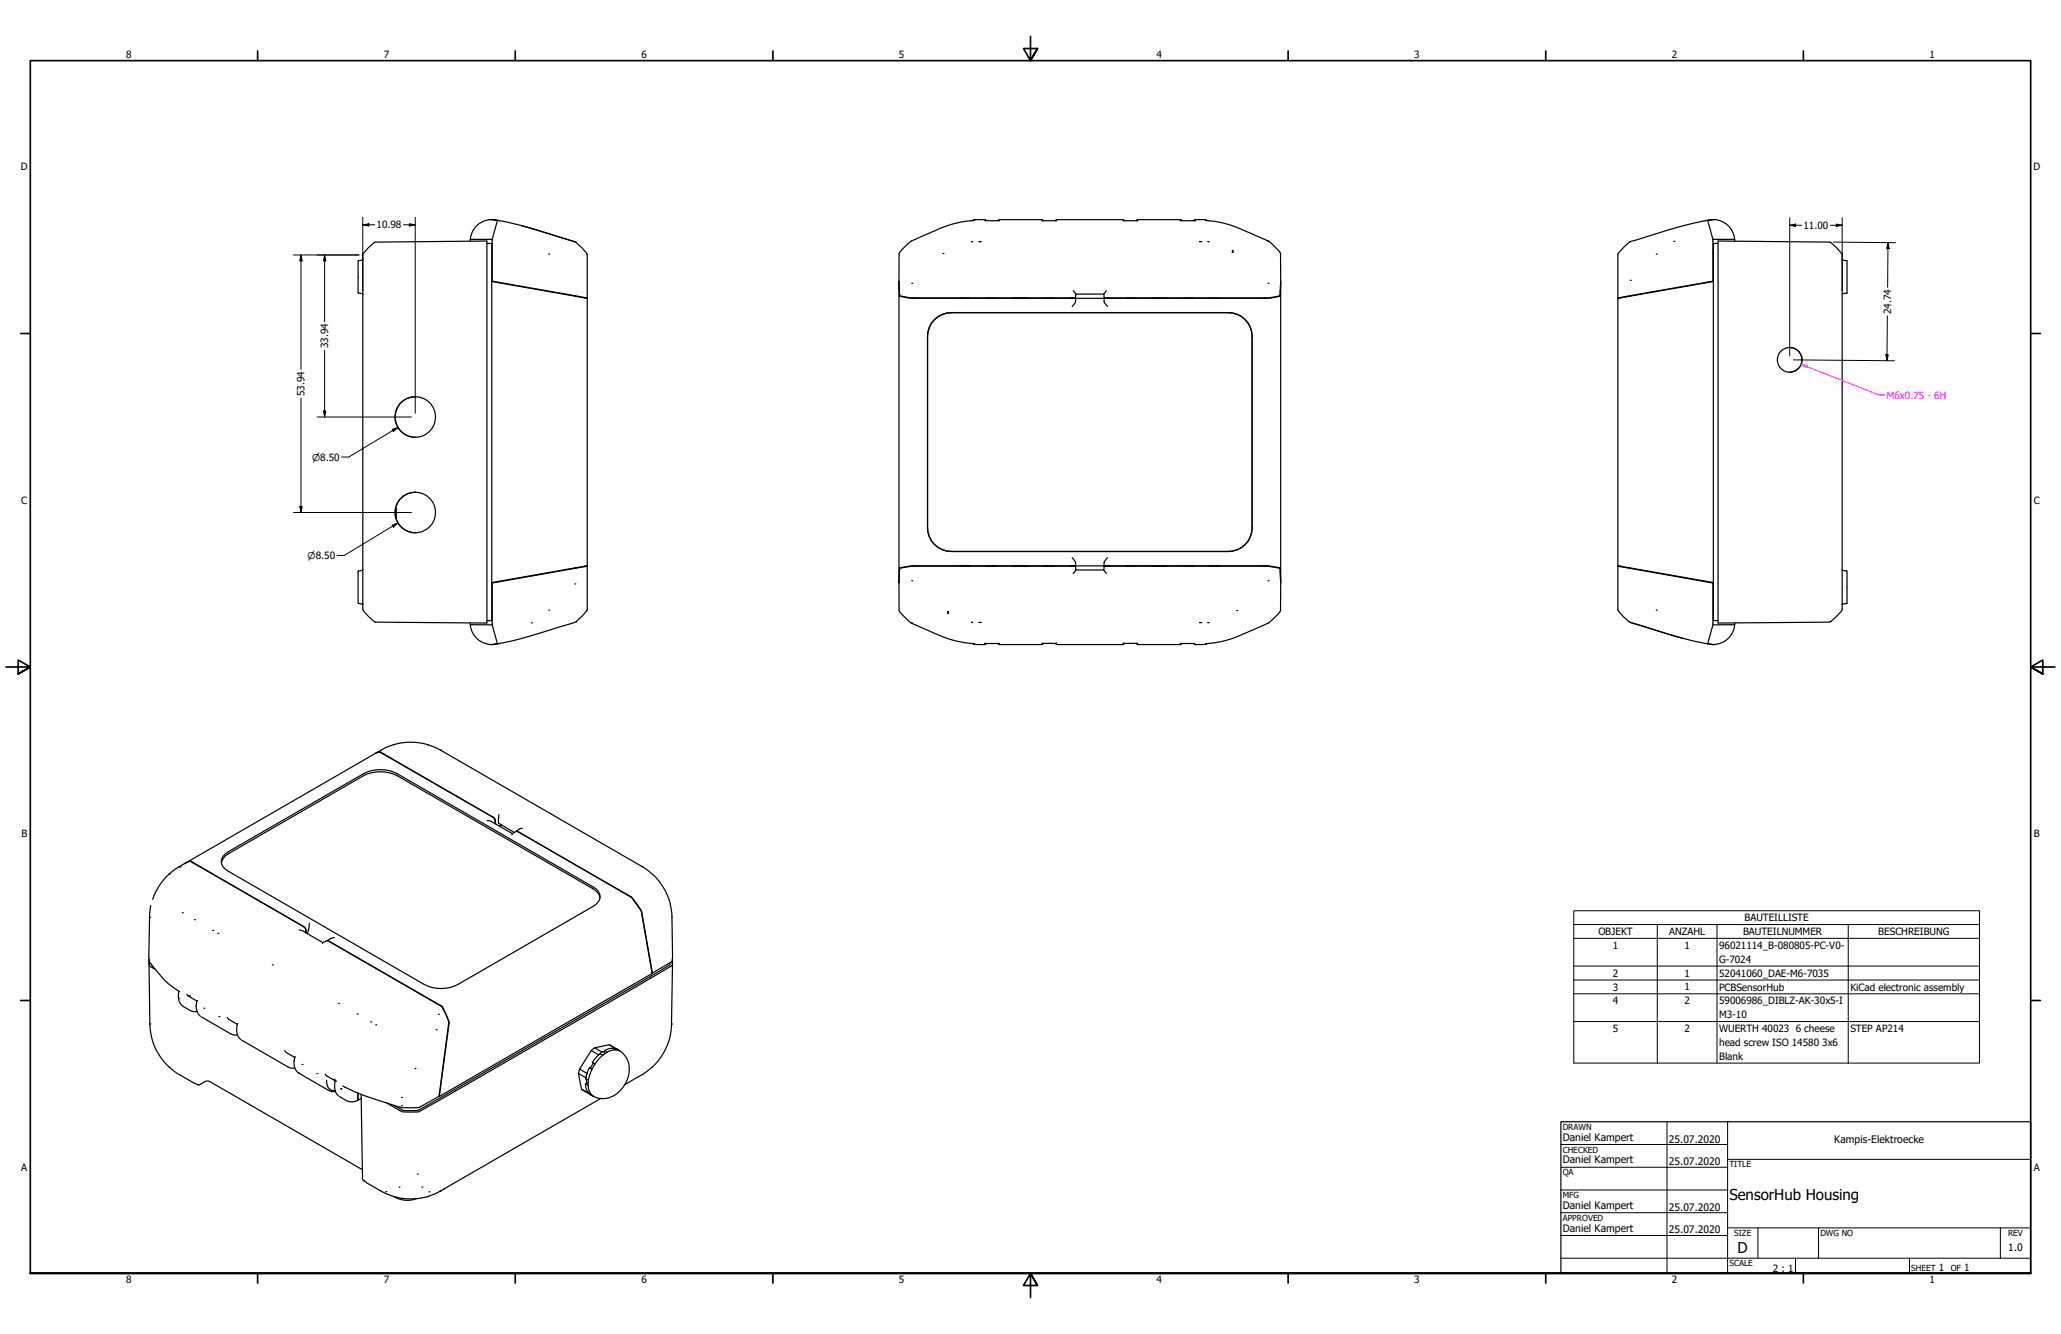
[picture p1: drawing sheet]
<svg xmlns="http://www.w3.org/2000/svg" width="864mm" height="559mm" viewBox="0 0 864 559" stroke-linecap="round" stroke-linejoin="round" font-family="sans-serif">
<!-- layer: Sichtbar (ANSI) -->
<g fill="none" stroke="#000" stroke-width=".51">
<path d="M205.9 92l1.2 .1M207.1 92.1l1.3 .2M208.4 92.3l-2.2 8h-9.2M209.2 92.5h.1M218.6 94.6l22.6 6.8M407.5 92.4l.8-.4h4.3l.5 .5M408.3 92.3a55.9 55.9 0 0 0-20.7 6.1l-6 2.8M412.7 92.5h6.1M418.2 92.5l.6-.5h17.8l.5 .5M436.6 92.5h6.2M442.2 92.5l.6-.5h27.7l.7 .5M470.5 92.5h6.3"/>
<path d="M476.2 92.5l.6-.5h17.7l.6 .5M494.5 92.5h6.3M505.1 92.3a55.1 55.1 0 0 1 20.5 6.1l2.2 1a17.9 17.9 0 0 1 8.7 6.6l.1 11.8-.2 6-.3 .2-4.5 .8h-68.9l-.2-1.6M505.8 92.4l-.8-.4h-4.2l-.6 .5M714.8 92.5h.1M714.8 92.4l-12 2.8-19.7 6M715.5 92.3l-.7 .1a9.2 9.2 0 0 1 12.1 8.6M715.5 92.3l.1 .2a27.3 27.3 0 0 1 2.1 13.2v12.1l-39.8 7 .1-18.4 2.3-2.8 2.8-2.4M716.8 92.1l-1.3 .2M718.2 92l-2.6 .3M152.1 108.6l-.4 .4-1.6 .2v13.6l1.6 .1 .4 .4M156.8 101.6l-2.4 2.2-2.4 3v148.4"/>
<path d="M157.4 101.4l-.6 .2M157.4 101.4l46.6-.4v160l-46.6-.4-3-2.4-2.3-3M197 101a9.3 9.3 0 0 1 12.6-8.5l7.4 1.6 23.9 7.2M204 102h2.1v15.9M206.1 117.9l40 7.1v112l-40 7zM206.1 106.2h.1M206.2 100.3v17.5l39.9 7M209 118.2v.3M241.2 101.4l4.6 4.6M241.2 101.4v.1M245.8 106.1l.2 .6M246.1 106.7v18.1"/>
<path d="M376.7 117.9v126.1l.2-6.1 5.1-.9 1.4 .2M381.6 101.1l-2.4 2.2-2.4 2.7-.1 11.8 .2 6.2 4.9 1 1.6-.2M683.1 101.2h.2M714.9 118.2v.3M717.7 100.3h9.2M717.7 106.2h.2M717.9 117.9l-40 7.1v112l40 7M717.9 117.9v126.1M719.9 102h-2v15.9M771.7 106.2l.2 .6M771.7 106.2l-2.1-2.4-2.4-2.2-.6-.2-46.7-.4v160l46.7-.4M771.9 108.6l.4 .4 1.6 .2v13.6l-1.6 .1-.4 .4"/>
<path d="M771.9 106.8v148.4l-.2 .6-4.5 4.5M240.9 123.9v.2M241 123.9v.2M244.9 124.8h1.2M383.6 124.8l-.2 .2h65.9M391.5 133.9a10 10 0 0 1 7.1-3h116.1a10 10 0 0 1 10 10v80.1a10 10 0 0 1-10 10h-116.1a10 10 0 0 1-10-10v-80.1a10 10 0 0 1 2.9-7zM402.8 124.8l-.5 .2h4l-.3-.2M413.8 124.8l-.4 .2h3.9l-.4-.2M424.9 124.8h-.2h6h-.3M437.8 124.8l-.4 .2h3.9l-.4-.2M449 124.8l-.4 .1h.6M449.2 124.8h.1"/>
<path d="M449.3 125h1.4M449.3 125h14.8M449.7 121.8l1.1 1.4M450.7 125a3.6 3.6 0 0 1-1.4 3.4M450.8 123.2l-.1 1.6h-68.9l-4.9-1M450.8 123.2h11.7M463.6 121.8l-1.1 1.4M464.1 124.8l-1.5 .2a3.6 3.6 0 0 0 1.5 3.4M464.1 124.8l.6 .1-.4-.1M464.1 124.9v.1M472.4 124.8l-.4 .2M475.6 124.8l.3 .2"/>
<path d="M482.9 124.8h-.2h5.9h-.2M496.4 124.8l-.4 .2M499.6 124.8l.3 .2M507.4 124.8l-.4 .2M510.5 124.8l.5 .2M529.7 124.8l.2 .2h-65.8M529.9 124.8l1.7 .2 4.8-1 .2-6.1v126.1M677.9 124.8h1.2M682.9 124v.1M682.9 123.9v.1M683.1 123.9v.2M388.7 141a10 10 0 0 1 10-10h116a10 10 0 0 1 9.9 10v80a10 10 0 0 1-9.9 10"/>
<path d="M749.9 145.5a5.2 5.2 0 0 1 5.1 5.2 5.2 5.2 0 0 1-5.1 5.2M174.1 166.2a8.5 8.5 0 0 0-8.5 8.5 8.5 8.5 0 0 0 8.5 8.5M165.7 213h.4v4.5M174.1 206.2a8.5 8.5 0 0 0-8.5 8.5 8.5 8.5 0 0 0 8.5 8.5M152.1 238.6l-.4 .4-1.6 .1v13.7l1.6 .2M240.9 237.9v.2M241 237.9v.2M244.9 237.2h1.2M388.7 221a10 10 0 0 0 10 10M402.8 237.2l-.5-.2h4l-.3 .2M413.8 237.2l-.4-.2h3.9l-.4 .2M424.7 237.2h6"/>
<path d="M437.8 237.2l-.4-.2h3.9l-.4 .2M449.2 237v.2M449.3 237h1.4h-67.3l.2 .2M449.3 237h-.7l.4 .2M449.3 233.6l1.4 1.9v1.5h11.9M449.3 237v.2M450.8 238.8h11.7M462.6 237h1.5M462.6 237h67.3l-.2 .2M464.1 233.6l-1.4 1.9-.1 1.5M464.1 237v.2M464.1 237h.6l-.4 .2"/>
<path d="M472.4 237.2l-.4-.2h3.9l-.3 .2M482.7 237.2h5.9M496.4 237.2l-.4-.2h3.9l-.3 .2M507.4 237.2l-.4-.2h4l-.5 .2M529.9 237.2l1.4-.2 5.1 .9 .2 6.3v11.5l-.3 .6M536.4 238.1l-5.1-.9h-68.6l-.2 1.6 1.1 1.4M677.9 237.2l39.8 7v17.5M677.9 237.2l.2 18.7M677.9 237.2h1.2M682.9 237.9v.2M682.9 238.1h.1M683.1 237.9v.2"/>
<path d="M771.9 238.6l.4 .4 1.6 .1v13.7l-1.6 .2M151.7 252.9l.4 .4M206.1 244v16h-2.1M206.1 255.8h.1M209 243.5v.2M377 256.3l1.1 1.2a16.5 16.5 0 0 0 7.5 5.1l3.2 1.4a51.1 51.1 0 0 0 19.5 5.6M449.7 240.2l1.1-1.4-.1-1.6h-68.7l-4.8 .8-.3 .1-.2 6.1v11.5l.3 .6M536.3 256.3l-1 1.2a16.1 16.1 0 0 1-5.5 4.2l-4.1 1.8a53 53 0 0 1-20.6 6.1M678.1 255.9a15.5 15.5 0 0 0 5 4.8M714.9 243.5v.2M717.7 255.8h.2M717.9 244v16h2"/>
<path d="M772.3 252.9l-.4 .4M197 260.9a9.2 9.2 0 0 0 12.1 8.7l-.7 .1M197 261.7h9.2M207.1 269.9l-1.3 .1M208.4 269.7l-1.3 .2M240.7 260.8l-23.6 7-8 1.8M241.2 260.5l2.6-2.2 2.2-2.6 .1-18.5-39.9 7v12.1a27.3 27.3 0 0 0 2.2 13.3M407.5 269.6l.4 .3 2.5 .1h2.2l.5-.4M412.6 269.6h6.2M436.6 269.5h6.2M437.1 269.5l-.5 .5h-17.8l-.6-.4M442.2 269.5l.6 .5h27.7l.7-.5"/>
<path d="M470.5 269.5h6.3M476.2 269.5l.6 .5h17.7l.6-.4M494.5 269.6h6.1M500.2 269.6l.6 .4 4.2-.1 .8-.3M683.1 260.7l19.7 6.1 11 2.6a9.6 9.6 0 0 0 13.1-8.5M683.1 260.7l22.3 6.8M714.7 269.5h.1M715.6 269.7l2.5 .3M716.2 269.8l.6 .1M726.9 261.7h-9.2l-2.2 7.9M767.2 260.3l-.7 .2M157.3 315.5l1.8-.6 1.9 1.1"/>
<path d="M157.5 315.5a25.4 25.4 0 0 1 27.2-1.2l84.3 48.7a25.1 25.1 0 0 1 12.6 21.3l.1 18.2-8.5 5M160.7 315.9l.3 .1M161 316l45.8 26.3a2.57 2.57 0 0 1 .8 2.8M94.4 357.7l57.9-33.6a15.3 15.3 0 0 1 14.1 0l82.1 47.4a4.3 4.3 0 0 1 3 4.1 4.3 4.3 0 0 1-3 4.1l-56.6 32.7a15.5 15.5 0 0 1-14.2 0l-82.1-47.5a4.1 4.1 0 0 1-1.2-7.2zM204.1 343.7l1.8 .4 8.8 5.1 1.5-.9 .7 .1 47.6 27.5 4.2 5.7 4.5 26.2-89.2 51.4M207.5 345.1a2.84 2.84 0 0 0-1-2.8l-47.8-27.3-81.2 46.7M209 341.2l-.1 3.5 6.6 4M210.2 345.6l-.9 .5M214.7 349.2l-.2 .6M216.2 348.4l.7-.2 45.7 26.4M218.9 346.9l-1.3 .4-1.3 .9M63.2 379.3l-.5 3.7-.3 17.6a4.7 4.7 0 0 0 1.7 4.2l1.3 1.6a32 32 0 0 0 9.8 9"/>
<path d="M63.9 376.7a25.4 25.4 0 0 1 15.9-15.8l47.5 27.3a2.11 2.11 0 0 1 .8 2.5M80.7 361.4l46.6 26.7a2.38 2.38 0 0 1 1 2.7M80.7 361.3l-1.2-.6-2.1 1M92.8 361.6a5.4 5.4 0 0 1 2.9-4l56.6-32.7a15.9 15.9 0 0 1 14.1 0l82.1 47.4a4.9 4.9 0 0 1 2.9 4M262.6 374.6l.5 .4M262.6 374.6a7.9 7.9 0 0 1 4.2 4l2.1 3.2 4.5 25.8M125.3 389.6l1.3 .2 8.7 5M129.7 386.7l-.9 4.4M135.3 394.8l1.6-.7 .7 .1 45.5 26.3a5.5 5.5 0 0 1 3.7 4.3l1.2 3.7-4 30.7M135.3 394.8l-.2 .4M140.1 392.7l-1.5 .4-1.5 .9 47.2 27M62.4 401.8a3.1 3.1 0 0 0 .5 3l2.2 1.3"/>
<path d="M62.4 402.7l.4 26.2a24.8 24.8 0 0 0 8.1 18.1M63.6 404.2l.3 .4M74.9 415.2l-.2 2.3a4.9 4.9 0 0 0 2 4.1M78.3 416.5l.6 .7 3.5 2.1M82.7 419a6 6 0 0 0 1.2 6.6M280.8 403.2l-.4 1.2-11.4 6.7-82.1 47.4-11.6 6.6-3.3 .2a7.9 7.9 0 0 1-6.8-2.2M281.7 401.8l-.3 2.8-105.6 61-7.3 .1-6.4-3.7M281.8 402.7l-.4 26.3a25.1 25.1 0 0 1-12.4 21.2l-7.2 4.1M76.8 421.6l3.7 2 2 .1M84.3 425.9l12.5 7.2 1.2 .5 1.5-.1M95.3 426.2l.5 .8 3.5 2M99.7 428.8a5.9 5.9 0 0 0 1.1 6.6"/>
<path d="M101.2 435.7l19.6 11.3 1.3 .4h1.5M184.3 421l1.2 .9 2.7 6.5-4.1 30.9M184.3 421v.1M249.2 438.9l-1.5 1.2M255.3 437.6l-6.1 1.3 3 1.8M255.3 437.6l3.3 2M257.8 439.7a3.9 3.9 0 0 0-4.6 .4M258 439.7l.2-.3 1.1 .7M258.1 439.5l-.5 .1M258.2 439.4l.4 .2M258.6 439.6l1.2 .6M71.1 447.2l4.2 3"/>
<path d="M75.4 450.3l7.6 4.1 .8-.1 2.6-1.4 1.4 .1 64 37M119.3 440.1l.6 .8 3.5 2M123.4 442.8v.2M123.8 442.7a5.7 5.7 0 0 0 1.5 6.9l12.5 7.2 1.3 .5 1.4-.1M136.3 450l.5 .7 3.7 2.1M136.8 452.5a3.5 3.5 0 0 0 3.7 4.4M140.5 452.8a6.3 6.3 0 0 0 1.4 6.3M140.7 452.5l-.2 .3M143.6 454.9a111.2 111.2 0 0 0 19 7.3 22.1 22.1 0 0 0 13.2 1.6l8.2-4.6M149.9 457.8v3a4.4 4.4 0 0 1-4.7 .3l-3-1.7M150.1 457.9v2.7l-.6 .5M151.3 458.4l.6 35.3 .3 .7"/>
<path d="M242.4 449.6l1.2 6.6 3.2 1.8M242.4 449.6l3.1 1.9M242.9 447.8l-.5 1.8M243.6 456.2l3.9 2.3M245.3 454a3.9 3.9 0 0 0 2.1 4M245.5 451.5h.1M245.6 451.9l.3 1.7M245.9 449.6l-.4 1.9M246 449.5l-.1 .1M246.5 453.3l-1.2 .7 1.1 .7M246.7 457.6l.1 .4M246.8 458l.7 .6"/>
<path d="M247 447.3l-1.6 4.5 1.2 .7M247.3 458.5l1.4 .7M247.5 458.2l-.2 .3 1.2 .6M247.7 440.1l-4.8 7.7 3 1.8M247.7 440.1l3.1 1.7M248.2 447.7l-1.2-.4 1 .6M248.6 445.3l-1.3 2.1M249.4 445.6l-1.2-.6 1 .8M250.8 441.8l-.1 .2M251.4 443.1a7.8 7.8 0 0 1 7.9-3 9.4 9.4 0 0 1 3.3 12.8 10.8 10.8 0 0 1-12.5 7 5.2 5.2 0 0 1-3.7-6.3 17.6 17.6 0 0 1 5-10.5zM252.2 440.7l-1.4 1.1M252.5 442l-1.1-.6-3.2 3.6"/>
<path d="M253.2 440.5l-1 .2M254.4 440.8l-1.2-.7v1.4M267.5 451h.1M151.4 460.1l-1.6 .9M251.7 460.2l-65.6 37.8a25.3 25.3 0 0 1-26.6 .9l-5.7-3.3M152.3 494.5l1.3 .9M165.2 501.3a10.7 10.7 0 0 0 9.4 .8"/>
<circle cx="749.9" cy="150.7" r="5.2"/>
<circle cx="174" cy="174.7" r="8.5"/>
<circle cx="174" cy="214.7" r="8.5"/>
</g>
<g fill="#000">
<circle cx="408.3" cy="92" r=".25"/>
<circle cx="412.6" cy="92" r=".25"/>
<circle cx="494.5" cy="92" r=".25"/>
<circle cx="500.6" cy="92.5" r=".25"/>
<circle cx="500.8" cy="92" r=".25"/>
<circle cx="505" cy="92" r=".25"/>
<circle cx="716.8" cy="92.1" r=".25"/>
<circle cx="229.9" cy="106.4" r=".25"/>
<circle cx="382" cy="118.7" r=".25"/>
<circle cx="395.1" cy="106.2" r=".25"/>
<circle cx="407.2" cy="101.2" r=".25"/>
<circle cx="410.1" cy="101.2" r=".25"/>
<circle cx="410.7" cy="101.2" r=".25"/>
<circle cx="502.6" cy="101.2" r=".25"/>
<circle cx="502.7" cy="101.2" r=".25"/>
<circle cx="503.2" cy="101.2" r=".25"/>
<circle cx="506.2" cy="101.2" r=".25"/>
<circle cx="516.3" cy="105.4" r=".25"/>
<circle cx="516.3" cy="105.8" r=".25"/>
<circle cx="516.3" cy="105" r=".25"/>
<circle cx="531.3" cy="118.7" r=".25"/>
<circle cx="531.3" cy="101" r=".25"/>
<circle cx="683.1" cy="117.4" r=".25"/>
<circle cx="694" cy="106.4" r=".25"/>
<circle cx="701.4" cy="101.1" r=".25"/>
<circle cx="241" cy="238.1" r=".25"/>
<circle cx="229.9" cy="255.6" r=".25"/>
<circle cx="240.9" cy="244.6" r=".25"/>
<circle cx="382" cy="243.3" r=".25"/>
<circle cx="397.1" cy="256.2" r=".25"/>
<circle cx="397.1" cy="256.6" r=".25"/>
<circle cx="397.1" cy="257" r=".25"/>
<circle cx="518.2" cy="255.8" r=".25"/>
<circle cx="531.3" cy="243.3" r=".25"/>
<circle cx="694" cy="255.6" r=".25"/>
<circle cx="209.2" cy="269.6" r=".25"/>
<circle cx="222.6" cy="260.9" r=".25"/>
<circle cx="241.2" cy="260.5" r=".25"/>
<circle cx="382" cy="261" r=".25"/>
<circle cx="407.2" cy="260.7" r=".25"/>
<circle cx="408.3" cy="269.9" r=".25"/>
<circle cx="410.1" cy="260.7" r=".25"/>
<circle cx="410.7" cy="260.7" r=".25"/>
<circle cx="412.6" cy="270" r=".25"/>
<circle cx="418.8" cy="270" r=".25"/>
<circle cx="500.8" cy="270" r=".25"/>
<circle cx="502.6" cy="260.8" r=".25"/>
<circle cx="502.7" cy="260.8" r=".25"/>
<circle cx="503.2" cy="260.8" r=".25"/>
<circle cx="505" cy="269.9" r=".25"/>
<circle cx="506.2" cy="260.8" r=".25"/>
<circle cx="682.8" cy="260.5" r=".25"/>
<circle cx="716.8" cy="269.9" r=".25"/>
<circle cx="165" cy="311.9" r=".25"/>
<circle cx="179.1" cy="311.9" r=".25"/>
<circle cx="184.7" cy="314.3" r=".25"/>
<circle cx="70.9" cy="366.1" r=".25"/>
<circle cx="75" cy="363.1" r=".25"/>
<circle cx="75.5" cy="363.2" r=".25"/>
<circle cx="269" cy="363" r=".25"/>
<circle cx="62.7" cy="384.3" r=".25"/>
<circle cx="76.4" cy="382.3" r=".25"/>
<circle cx="81.4" cy="385.3" r=".25"/>
<circle cx="89.2" cy="389.8" r=".25"/>
<circle cx="91.2" cy="391" r=".25"/>
<circle cx="74.8" cy="418.2" r=".25"/>
<circle cx="79.4" cy="417.1" r=".25"/>
<circle cx="82.4" cy="419.3" r=".25"/>
<circle cx="114.1" cy="404.2" r=".25"/>
<circle cx="62.8" cy="428.9" r=".25"/>
<circle cx="85.4" cy="422.3" r=".25"/>
<circle cx="91.8" cy="425.8" r=".25"/>
<circle cx="141.9" cy="420.3" r=".25"/>
<circle cx="149.6" cy="424.8" r=".25"/>
<circle cx="155.3" cy="428.1" r=".25"/>
<circle cx="157.4" cy="429.3" r=".25"/>
<circle cx="182.8" cy="431.4" r=".25"/>
<circle cx="183.7" cy="424.9" r=".25"/>
<circle cx="258.4" cy="439.5" r=".25"/>
<circle cx="281.4" cy="428.9" r=".25"/>
<circle cx="70.9" cy="447" r=".25"/>
<circle cx="82.9" cy="454.4" r=".25"/>
<circle cx="125.3" cy="449.6" r=".25"/>
<circle cx="126.6" cy="445.9" r=".25"/>
<circle cx="132.8" cy="449.7" r=".25"/>
<circle cx="137.8" cy="456.8" r=".25"/>
<circle cx="140" cy="452.1" r=".25"/>
<circle cx="140.7" cy="452.9" r=".25"/>
<circle cx="142.7" cy="456.1" r=".25"/>
<circle cx="142.9" cy="456.2" r=".25"/>
<circle cx="168.2" cy="459.7" r=".25"/>
<circle cx="173.9" cy="447.6" r=".25"/>
<circle cx="269" cy="450.2" r=".25"/>
<circle cx="168.3" cy="463.2" r=".25"/>
<circle cx="152.2" cy="494.5" r=".25"/>
<circle cx="161.6" cy="499.2" r=".25"/>
<circle cx="167.2" cy="497.3" r=".25"/>
<circle cx="174.8" cy="491.8" r=".25"/>
<circle cx="176.8" cy="497.3" r=".25"/>
<circle cx="179.8" cy="499.2" r=".25"/>
<circle cx="184.5" cy="499" r=".25"/>
<circle cx="179.1" cy="501.3" r=".25"/>
</g>
<!-- layer: Symbol (ANSI) -->
<path d="M659.4 387.3v-5.8h170v5.8M659.4 387.3h170v5.8M659.4 387.3v58h170v-52.2M659.4 393.1h170M694.4 387.3v58M719.5 387.3v58M774.4 387.3v58M659.4 404.7h170M659.4 410.5h170M659.4 416.3h170M659.4 427.9h170" fill="none" stroke="#000" stroke-width=".42"/>
<!-- layer: Border (ANSI) -->
<g fill="none" stroke="#000" stroke-width=".7">
<path d="M431.8 15.2v10.2l-2.9-5.1h5.8l-2.9 5.1 2.9-5.1M107.9 21.3v4.1M215.9 21.3v4.1M323.8 21.3v4.1M539.8 21.3v4.1M647.7 21.3v4.1M755.6 21.3v4.1M8.6 139.7h4.1M850.9 139.7h4.1M2.5 279.4h10.2l-5.1-2.9v5.8l5.1-2.9-5.1 2.9M861.1 279.4h-10.2l5.1-2.9v5.8l-5.1-2.9 5.1 2.9M8.6 419.1h4.1"/>
<path d="M850.9 419.1h4.1M12.7 533.4v-508h838.2v508h-838.2h838.2M107.9 533.4v4.1M215.9 533.4v4.1M323.8 533.4v4.1M434.7 538.5l-2.9-5.1 2.9 5.1h-5.8l2.9-5.1v10.2M539.8 533.4v4.1M647.7 533.4v4.1M755.6 533.4v4.1"/>
</g>
<!-- layer: Title (ANSI) -->
<g fill="none" stroke="#000" stroke-width=".42">
<path d="M654 479.4h69.9M698.5 469.9v63.5M723.9 469.9v63.5M654 488.9h69.9M654 498.5h69.9M723.9 485.6h127M654 508h69.9M654 517.5h69.9M723.9 514.3h127M736.6 514.3v12.7M762 514.3v12.7M838.2 514.3v12.7"/>
<path d="M654 527h196.9M752.3 527v6.4M800.1 527v6.4"/>
</g>
<path d="M654 469.9h196.9v63.5h-196.9z" fill="none" stroke="#000" stroke-width=".51"/>
<g fill="none" stroke="#000" stroke-width=".42">
<path d="M152 94.2l2.6-.5v1zM152 94.2h5M152 91v30.9M169 94.2h5M171.5 93.7l2.5 .5-2.5 .5zM174 91v82.1M749.9 94.4l2.5-.5v1zM749.9 94.4h5M749.9 91.2v57.9M766.9 94.4h5M769.4 93.9l2.5 .5-2.5 .5zM771.9 91.2v30.7"/>
<path d="M122.9 106.8h27.5M126.1 106.8l.5 2.5h-1zM126.1 106.8v47.9M136 106.8l.5 2.5h-.9zM136 106.8v27.9M768.2 101.4l26.1 .3M791.1 101.6l.5 2.5h-1zM791.1 101.6l-.1 18.7M790.8 132.3l-.1 18.8M136 146.7v28M751.5 150.7l42.4 .4M790.2 148.6h1l-.5 2.5z"/>
<path d="M126.1 166.8v47.9M132.8 174.7h39.6M135.6 172.1h.9l-.5 2.6zM122.9 214.7h49.5M125.6 212.2h1l-.5 2.5z"/>
</g>
<g fill="#000">
<path d="M152 94.2l2.6-.5v1z" fill-rule="evenodd"/>
<path d="M171.5 93.7l2.5 .5-2.5 .5z" fill-rule="evenodd"/>
<path d="M749.9 94.4l2.5-.5v1z" fill-rule="evenodd"/>
<path d="M769.4 93.9l2.5 .5-2.5 .5z" fill-rule="evenodd"/>
<path d="M126.1 106.8l.5 2.5h-1z" fill-rule="evenodd"/>
<path d="M136 106.8l.5 2.5h-.9z" fill-rule="evenodd"/>
<path d="M791.1 101.6l.5 2.5h-1z" fill-rule="evenodd"/>
<path d="M790.2 148.6h1l-.5 2.5z" fill-rule="evenodd"/>
<path d="M135.6 172.1h.9l-.5 2.6z" fill-rule="evenodd"/>
<path d="M125.6 212.2h1l-.5 2.5z" fill-rule="evenodd"/>
</g>
<!-- layer: Symbol (ANSI) -->
<path d="M754.8 152.7l2.2 .8" fill="none" stroke="#f0f" stroke-width=".42"/>
<path d="M754.8 152.7l2.4 .4-.3 .9z" fill-rule="evenodd" fill="#f0f"/>
<path d="M754.8 152.7l2.4 .4-.3 .9zM757 153.5l30.3 11.9h2.5" fill="none" stroke="#f0f" stroke-width=".42"/>
<path d="M164.3 179.9l2.5-.8-2 1.7zM166.8 179.1l-20.7 12.4h-3M164.3 220l2.5-.9-2 1.7zM166.8 219.1l-22.5 13.6h-3.1" fill="none" stroke="#000" stroke-width=".42"/>
<g fill="#000">
<path d="M164.3 179.9l2.5-.8-2 1.7z" fill-rule="evenodd"/>
<path d="M164.3 220l2.5-.9-2 1.7z" fill-rule="evenodd"/>
</g>
<g font-size="6.3">
<text x="724.7" y="502.8">SensorHub Housing</text>
<text x="728.1" y="524.9">D</text>
</g>
<g font-size="4.3">
<text x="654.8" y="477.8">Daniel Kampert</text>
<text x="699.3" y="478.6">25.07.2020</text>
<text x="768.6" y="479">Kampis-Elektroecke</text>
<text x="654.8" y="487.3">Daniel Kampert</text>
<text x="699.3" y="488.1">25.07.2020</text>
<text x="654.8" y="506.3">Daniel Kampert</text>
<text x="699.3" y="507.2">25.07.2020</text>
<text x="654.8" y="515.9">Daniel Kampert</text>
<text x="699.3" y="516.7">25.07.2020</text>
<text x="841.5" y="524.2">1.0</text>
</g>
<g font-size="4.2">
<text x="52.8" y="24.4">8</text>
<text x="160.8" y="24.4">7</text>
<text x="268.7" y="24.4">6</text>
<text x="376.7" y="24.4">5</text>
<text x="484.6" y="24.4">4</text>
<text x="592.6" y="24.4">3</text>
<text x="700.5" y="24.4">2</text>
<text x="808.5" y="24.4">1</text>
<text x="8.8" y="71.4">D</text>
<text x="852" y="71.4">D</text>
<text x="157.8" y="95.7">10.98</text>
<text x="755.7" y="95.9">11.00</text>
<text x="792.4" y="131.6" transform="rotate(-90 792.4 131.6)">24.74</text>
<text x="137.5" y="145.9" transform="rotate(-90 137.5 145.9)">33.94</text>
<text x="127.6" y="165.9" transform="rotate(-90 127.6 165.9)">53.94</text>
<text x="8.9" y="211.1">C</text>
<text x="852.2" y="211.1">C</text>
<text x="9" y="350.8">B</text>
<text x="852.2" y="350.8">B</text>
<text x="730.9" y="386">BAUTEILLISTE</text>
<text x="669.7" y="391.7">OBJEKT</text>
<text x="699.4" y="391.7">ANZAHL</text>
<text x="730.4" y="391.7">BAUTEILNUMMER</text>
<text x="787" y="391.7">BESCHREIBUNG</text>
<text x="675.8" y="397.5">1</text>
<text x="705.8" y="397.5">1</text>
<text x="720.3" y="397.6">96021114_B-080805-PC-V0-</text>
<text x="720.3" y="403.4">G-7024</text>
<text x="675.8" y="409.1">2</text>
<text x="705.8" y="409.1">1</text>
<text x="720.3" y="409.1">52041060_DAE-M6-7035</text>
<text x="675.8" y="415">3</text>
<text x="705.8" y="414.9">1</text>
<text x="720.3" y="415">PCBSensorHub</text>
<text x="775.3" y="415">KiCad electronic assembly</text>
<text x="675.8" y="420.8">4</text>
<text x="705.8" y="420.8">2</text>
<text x="720.3" y="420.8">59006986_DIBLZ-AK-30x5-I</text>
<text x="720.3" y="426.6">M3-10</text>
<text x="675.8" y="432.3">5</text>
<text x="705.8" y="432.4">2</text>
<text x="720.3" y="432.4">WUERTH 40023</text>
<text x="752.5" y="432.4">6 cheese</text>
<text x="775.3" y="432.4">STEP AP214</text>
<text x="720.3" y="438.2">head screw ISO 14580</text>
<text x="720.3" y="444">Blank</text>
<text x="763.6" y="438.2">3x6</text>
<text x="8.9" y="490.5">A</text>
<text x="852.2" y="490.5">A</text>
<text x="742.9" y="532.6">2 : 1</text>
<text x="812.4" y="532.6">1</text>
<text x="823" y="532.6">1</text>
<text x="52.8" y="537.5">8</text>
<text x="160.8" y="537.5">7</text>
<text x="268.7" y="537.5">6</text>
<text x="376.7" y="537.5">5</text>
<text x="484.6" y="537.5">4</text>
<text x="592.6" y="537.5">3</text>
<text x="700.5" y="537.5">2</text>
<text x="808.5" y="537.5">1</text>
</g>
<text font-size="4.2" fill="#f0f" x="790.6" y="166.9">M6x0.75 - 6H</text>
<g font-size="3.9">
<text x="130.7" y="192.9">⌀8.50</text>
<text x="128.9" y="234.1">⌀8.50</text>
</g>
<g font-size="3.5">
<text x="654.8" y="473.2">DRAWN</text>
<text x="654.8" y="482.8">CHECKED</text>
<text x="724.7" y="488.9">TITLE</text>
<text x="654.8" y="492.3">QA</text>
<text x="654.8" y="501.8">MFG</text>
<text x="654.8" y="511.4">APPROVED</text>
<text x="726.7" y="517.7">SIZE</text>
<text x="762.8" y="517.7">DWG NO</text>
<text x="841.4" y="517.7">REV</text>
<text x="724.7" y="530.4">SCALE</text>
<text x="800.9" y="532.6">SHEET</text>
<text x="817.4" y="532.6">OF</text>
</g>
</svg>
